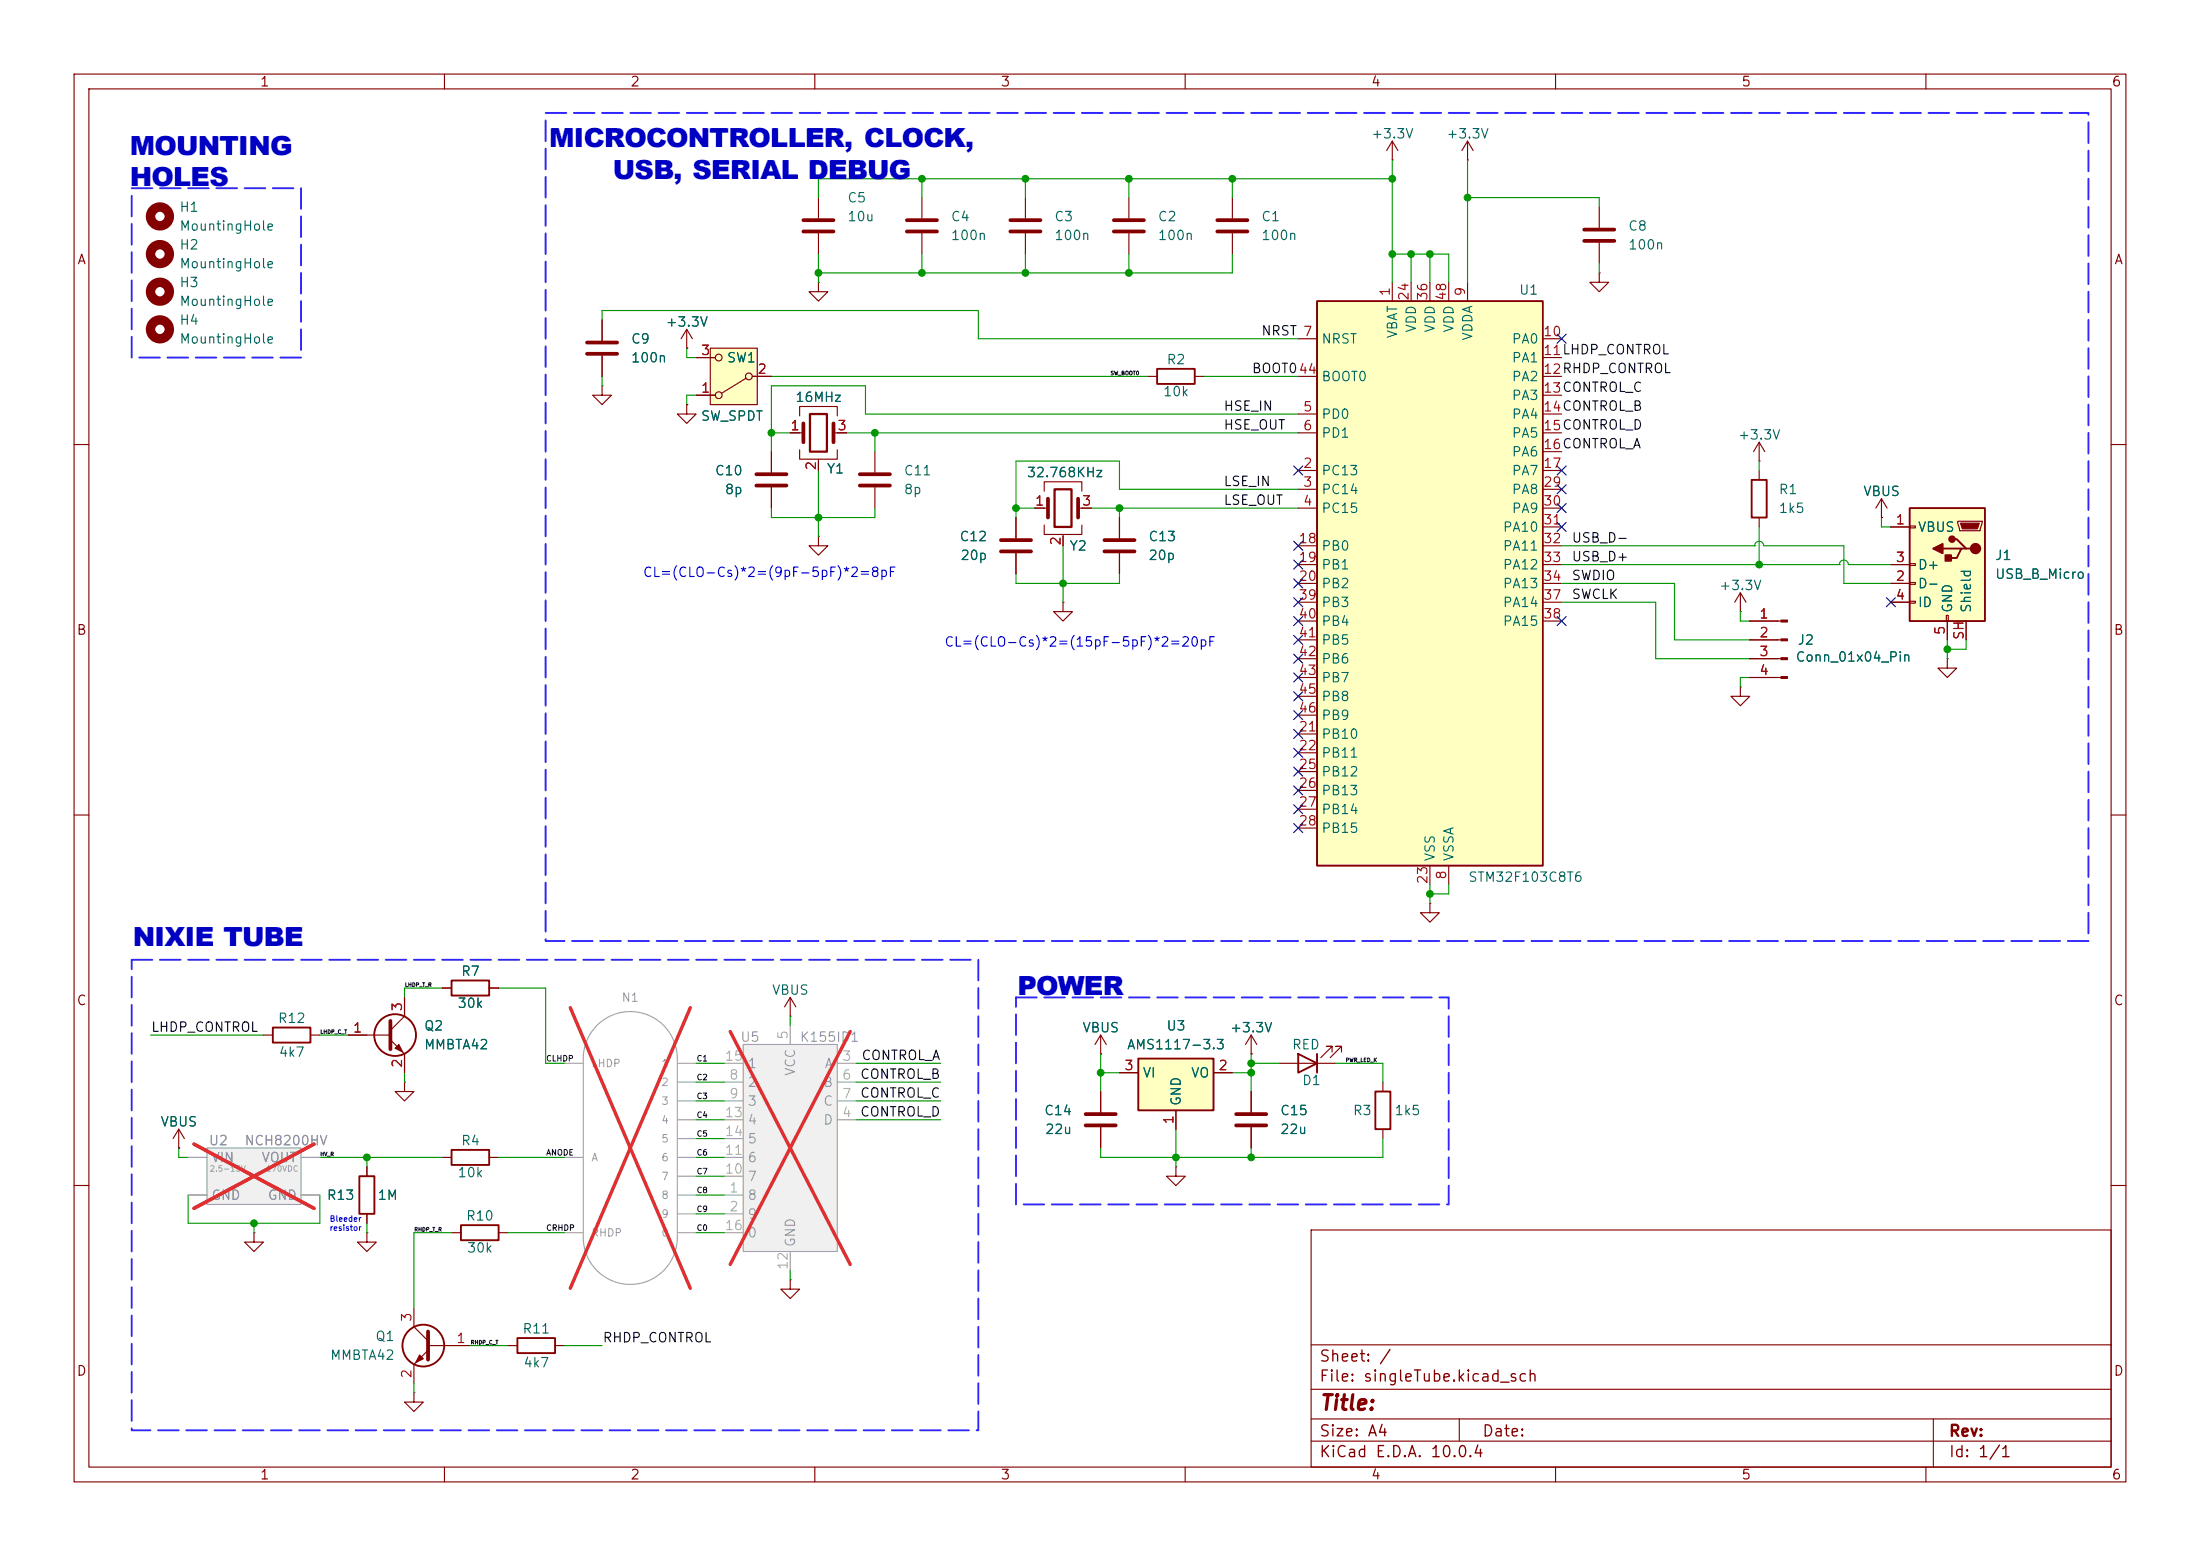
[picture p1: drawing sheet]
<svg xmlns="http://www.w3.org/2000/svg" width="297mm" height="210mm" viewBox="0 0 297 210" stroke-linecap="round" stroke-linejoin="round" font-family="sans-serif">
<g fill="none" stroke="#840000" stroke-width=".15">
<path d="M10 10h277v190h-277zM12 12h273v186h-273zM60 10v2M110 10v2M160 10v2M188 19.1l-.8 1.2M188 19.1l.7 1.2M188 19.1v2.5M198.1 19.1l-.7 1.2M198.1 19.1l.8 1.2M198.1 19.1v2.5M210 10v2"/>
<path d="M260 10v2M110.5 38.1v1.3h1.3l-1.3 1.2-1.3-1.2h1.3M110.5 38.1h.1M110.5 26.7v2.8M110.5 31.5v2.8M138.4 26.7v2.8M138.4 31.5v2.8M152.4 26.7v2.8M152.4 31.5v2.8M166.4 26.7v2.8M166.4 31.5v2.8M188 21.6h.1"/>
<path d="M198.1 21.6h.1M81.3 52.1v1.2h1.2l-1.2 1.3-1.3-1.3h1.3M81.3 52.1h.1M81.3 43.2v2.8M81.3 48v2.8M92.7 54.6v1.3h1.3l-1.3 1.3-1.3-1.3h1.3M92.7 54.6h.1M154.9 50.8h1.3M161.3 50.8h1.3M237.5 59.7l-.8 1.3M237.5 59.7l.8 1.3M237.5 59.7v2.5"/>
<path d="M10 60h2M237.5 62.2h.1M237.5 63.5v1.3M237.5 69.9v1.2M254 69.9h.1M254 67.3l-.8 1.3M254 67.3l.8 1.3M254 67.3v2.6M285 60h2M234.9 82.6h.1M234.9 80l-.7 1.3M234.9 80l.8 1.3"/>
<path d="M234.9 80v2.6M236.2 83.8h4.2M236.2 86.4h4.2M236.2 88.9h4.2M236.2 91.4h4.2M262.9 88.9v1.3h1.3l-1.3 1.2-1.3-1.2h1.3M262.9 88.9h.1M10 110h2M285 110h2M47 139.7h5.7M54.6 134.6v2.6l-1.9 1.9M106.7 137.2h.1"/>
<path d="M106.7 134.6l-.8 1.3M106.7 134.6l.7 1.3M106.7 134.6v2.6M168.9 139.7l-.8 1.3M168.9 139.7l.8 1.3M168.9 139.7v2.5M193 121.9v1.3h1.3l-1.3 1.3-1.2-1.3h1.2M193 121.9h.1M52.7 140.3l1.9 1.9v2.6M168.9 142.2h.1M172.7 143.5h7.6M179.8 142v-.8h-.7h.7l-1.5 1.5"/>
<path d="M181.1 142v-.8h-.8h.8l-1.5 1.5M186.7 146.1v1.2M186.7 152.4v1.3M10 160h2M55.9 176.5v2.6l1.9 1.9M177 166h108v32h-108zM285 160h2M55.9 188v1.2h-1.3l1.3 1.3 1.2-1.3h-1.2M55.9 188h.1M57.8 181.6h5.7M57.8 182.2l-1.9 2v2.5M60 198v2"/>
<path d="M110 198v2M160 198v2M177 194.5h108M177 191.5h108M177 187.5h108M177 181.5h108M197 191.5v3M210 198v2M260 198v2M261 191.5v6.5"/>
</g>
<path d="M108.5 29.7h4M108.5 31.2h4M136.4 29.7h4.1M136.4 31.2h4.1M150.4 29.7h4M150.4 31.2h4M164.3 29.7h4.1M164.3 31.2h4.1M79.2 46.2h4.1M79.2 47.8h4.1M52.7 137.8v3.8M57.8 179.7v3.8" fill="none" stroke="#840000" stroke-width=".51"/>
<g fill="none" stroke="#840000" stroke-width=".25">
<path d="M156.2 49.8h5.1v2h-5.1zM236.5 64.8h2v5.1h-2zM175.3 142.2l2.5 1.3-2.5 1.3zM177.8 142.2v2.6M185.7 147.3h2v5.1h-2z"/>
<circle cx="53.3" cy="139.7" r="2.82"/>
<circle cx="57.1" cy="181.6" r="2.82"/>
</g>
<g fill="#840000" stroke="#840000" stroke-width=".15">
<path d="M53.3 141.5l.5-.5 .6 1z"/>
<path d="M56.6 182.9l.5 .5-1 .5z"/>
<path d="M240.4 83.7h.9v.2h-.9z"/>
<path d="M240.4 86.2h.9v.3h-.9z"/>
<path d="M240.4 88.8h.9v.2h-.9z"/>
<path d="M240.4 91.3h.9v.3h-.9z"/>
</g>
<g fill="none" stroke="#840000" stroke-width="1.3">
<circle cx="21.6" cy="39.4" r="1.27"/>
<circle cx="21.6" cy="29.2" r="1.27"/>
<circle cx="21.6" cy="34.3" r="1.27"/>
<circle cx="21.6" cy="44.4" r="1.27"/>
</g>
<path d="M95.9 47h6.3v7.6h-6.3z" fill="#ffffc2"/>
<g fill="none" stroke="#840000" stroke-width=".15">
<path d="M124.5 26.7v2.8M124.5 31.5v2.8M215.9 36.8v1.3h1.3l-1.3 1.3-1.3-1.3h1.3M215.9 36.8h.1M215.9 27.9v2.8M215.9 32.8v2.8M92.7 47h.1M92.7 44.5l-.8 1.2M92.7 44.5l.8 1.2M92.7 44.5v2.5M94 53.3h2.5M94 48.3h2.5"/>
<path d="M95.9 47h6.3v7.6h-6.3zM100.7 51.1l-3.3 2M101.6 50.8h2.5M104.1 61v2.8M104.1 65.8v2.8M24.1 154.9h.1M24.1 152.4l-.7 1.3M24.1 152.4l.8 1.3M24.1 152.4v2.5M34.3 166.4v1.2h1.3l-1.3 1.3-1.3-1.3h1.3M34.3 166.4h.1"/>
<circle cx="97" cy="48.3" r=".46"/>
<circle cx="97" cy="53.3" r=".46"/>
<circle cx="101.1" cy="50.8" r=".46"/>
</g>
<path d="M122.4 29.7h4.1M122.4 31.2h4.1M213.9 31h4M213.9 32.5h4M102.1 64h4.1M102.1 65.5h4.1" fill="none" stroke="#840000" stroke-width=".51"/>
<path d="M27.9 154.9h12.7v7.7h-12.7z" fill="#f0f0f0"/>
<g fill="none" stroke="#a1a1a1" stroke-width=".15">
<path d="M80.6 138.4a6.4 6.4 0 0 1 6.9-1.4 6.4 6.4 0 0 1 3.9 5.9v24.1a6.3 6.3 0 0 1-6.3 6.4 6.3 6.3 0 0 1-6.4-6.4v-24.1a6.4 6.4 0 0 1 1.9-4.5zM25.4 156.2h2.5M27.9 154.9h12.7v7.7h-12.7zM40.6 156.2h2.6M76.2 156.2h2.5M76.2 143.5h2.5M91.4 156.2h2.6M91.4 143.5h2.6M91.4 146.1h2.6M91.4 148.6h2.6M91.4 151.1h2.6M91.4 153.7h2.6"/>
<path d="M91.4 158.8h2.6M25.4 161.3h2.5M40.6 161.3h2.6M76.2 166.4h2.5M91.4 161.3h2.6M91.4 166.4h2.6M91.4 163.8h2.6"/>
</g>
<path d="M77 136l16.2 37.9M93.2 136l-16.2 37.9M26.2 154.4l16.2 8.7M42.4 154.4l-16.2 8.7" fill="none" stroke="#e12e31" stroke-width=".46"/>
<path d="M48.5 158.8h2v5h-2zM61 155.2h5v2h-5z" fill="none" stroke="#840000" stroke-width=".25"/>
<g fill="none" stroke="#840000" stroke-width=".15">
<path d="M106.7 58.4h1.8M107.9 56.1v-1.2h5.1v1.2M112.5 58.4h1.8M107.9 60.7v1.3h5.1v-1.3M110.5 72.4v1.3h1.3l-1.3 1.2-1.3-1.2h1.3M110.5 72.4h.1M110.5 62v1.5M118.1 61v2.8M118.1 65.8v2.8M49.5 157.5v1.3M54.6 146.1v1.2h-1.3l1.3 1.3 1.3-1.3h-1.3M54.6 146.1h.1"/>
<path d="M59.7 156.2h1.3M66 156.2h1.3M49.5 166.4v1.2h1.3l-1.3 1.3-1.2-1.3h1.2M49.5 166.4h.1M49.5 163.8v1.3"/>
</g>
<path d="M108.5 57.2v2.5M112.5 57.2v2.5M116.1 64h4M116.1 65.5h4" fill="none" stroke="#840000" stroke-width=".51"/>
<path d="M109.3 55.9h2.3v5.1h-2.3z" fill="none" stroke="#840000" stroke-width=".3"/>
<path d="M100.3 141h12.7v27.9h-12.7z" fill="#f0f0f0"/>
<g fill="none" stroke="#a1a1a1" stroke-width=".15">
<path d="M106.7 138.4v2.6M97.8 143.5h2.5M97.8 151.1h2.5M97.8 146.1h2.5M97.8 148.6h2.5M97.8 158.8h2.5M97.8 156.2h2.5M97.8 153.7h2.5M100.3 141h12.7v27.9h-12.7zM113 143.5h2.6M113 151.1h2.6M113 146.1h2.6"/>
<path d="M113 148.6h2.6M97.8 161.3h2.5M97.8 163.8h2.5M97.8 166.4h2.5M106.7 168.9v2.6"/>
</g>
<path d="M98.6 139.2l16.2 31.5M114.8 139.2l-16.2 31.5" fill="none" stroke="#e12e31" stroke-width=".46"/>
<path d="M36.8 138.7h5.1v2h-5.1z" fill="none" stroke="#840000" stroke-width=".25"/>
<path d="M35.6 139.7h1.2M41.9 139.7h1.3" fill="none" stroke="#840000" stroke-width=".15"/>
<path d="M177.8 40.6h30.5v76.2h-30.5z" fill="#ffffc2"/>
<path d="M177.8 40.6h30.5v76.2h-30.5z" fill="none" stroke="#840000" stroke-width=".25"/>
<g fill="none" stroke="#840000" stroke-width=".15">
<path d="M188 38.1v2.5M190.5 38.1v2.5M193 38.1v2.5M195.6 38.1v2.5M198.1 38.1v2.5M175.3 55.9h2.5M175.3 58.4h2.5M175.3 45.7h2.5M175.3 50.8h2.5M208.3 55.9h2.5M208.3 58.4h2.5M208.3 45.7h2.5"/>
<path d="M208.3 48.3h2.5M208.3 50.8h2.5M208.3 53.3h2.5M175.3 63.5h2.5M175.3 66h2.5M175.3 68.6h2.5M175.3 73.7h2.5M175.3 76.2h2.5M175.3 78.7h2.5M208.3 63.5h2.5M208.3 66h2.5M208.3 68.6h2.5"/>
<path d="M208.3 61h2.5M208.3 73.7h2.5M208.3 76.2h2.5M208.3 78.7h2.5M208.3 71.1h2.5M175.3 99.1h2.5M175.3 81.3h2.5M175.3 83.8h2.5M175.3 86.4h2.5M175.3 88.9h2.5M175.3 91.4h2.5M175.3 94h2.5"/>
<path d="M175.3 96.5h2.5M208.3 81.3h2.5M208.3 83.8h2.5M175.3 101.6h2.5M175.3 104.1h2.5M175.3 106.7h2.5M175.3 109.2h2.5M175.3 111.8h2.5M193 116.8v2.6M195.6 116.8v2.6"/>
</g>
<path d="M257.8 68.6h10.2v15.2h-10.2z" fill="#ffffc2"/>
<path d="M257.8 68.6h10.2v15.2h-10.2zM262.3 74h2.5M263.5 72.8h.7l1.2 1.2h.7M265.4 74h-.6l-.6 1.3h-1.3M61 132.3h5v2.1h-5zM62.2 165.4h5.1v2h-5.1zM69.8 180.6h5.1v2h-5.1z" fill="none" stroke="#840000" stroke-width=".25"/>
<g fill="none" stroke="#840000" stroke-width=".15">
<path d="M137.2 69.9v2.7M137.2 74.7v2.8M139.7 68.6h1.8M141 66.3v-1.3h5v1.3M141 70.9v1.2h5v-1.2M143.5 72.1v1.6M145.5 68.6h1.8M151.1 69.9v2.7M151.1 74.7v2.8M255.3 71.1h2.5M255.3 78.7h2.5M255.3 76.2h2.5"/>
<path d="M257.8 71h.8v.2h-.8zM257.8 76.1h.8v.2h-.8zM257.8 78.6h.8v.3h-.8zM264.3 70.4h3.3v.2l-.3 1h-2.8zM143.5 81.3v1.3h1.3l-1.3 1.2-1.3-1.2h1.3M143.5 81.3h.1M234.9 92.7v1.3h1.3l-1.3 1.3-1.2-1.3h1.2M234.9 92.7h.1M255.3 81.3h2.5M257.8 81.2h.8v.2h-.8zM262.8 83.1h.2v.7h-.2zM262.9 83.8v2.6"/>
<path d="M265.4 83.8v2.6M59.7 133.4h1.3M66 133.4h1.3M148.6 139.7v2.5M148.6 139.7l-.8 1.3M148.6 139.7l.8 1.3M148.6 142.2h.1M148.6 147.3v2.8M148.6 152.1v2.8M158.7 157.5v1.3h1.3l-1.3 1.2-1.2-1.2h1.2M158.7 157.5h.1M168.9 147.3v2.8"/>
<path d="M168.9 152.1v2.8M61 166.4h1.2M67.3 166.4h1.3M106.7 172.7v1.3h1.2l-1.2 1.3-1.3-1.3h1.3M106.7 172.7h.1M68.6 181.6h1.2M74.9 181.6h1.3"/>
</g>
<path d="M264.7 70.6h2.5l-.2 .8h-2.1z" fill="#840000" stroke="#840000" stroke-width=".15"/>
<g fill="#840000" stroke="#840000" stroke-width=".25">
<path d="M262.6 74.9h.8v.8h-.8z"/>
<path d="M261 74l1.3-.6v1.3z"/>
<circle cx="266.7" cy="74" r=".63"/>
<circle cx="263.5" cy="72.8" r=".38"/>
</g>
<path d="M135.1 72.9h4.1M135.1 74.4h4.1M141.5 67.3v2.6M145.5 67.3v2.6M149.1 72.9h4.1M149.1 74.4h4.1M146.6 150.4h4M146.6 151.9h4M166.9 150.4h4M166.9 151.9h4" fill="none" stroke="#840000" stroke-width=".51"/>
<path d="M142.4 66h2.3v5.1h-2.3z" fill="none" stroke="#840000" stroke-width=".3"/>
<path d="M153.7 142.9h10.1v7h-10.1z" fill="#ffffc2"/>
<path d="M153.7 142.9h10.1v7h-10.1z" fill="none" stroke="#840000" stroke-width=".25"/>
<g fill="none" stroke="#840000" stroke-width=".15">
<path d="M81.3 43.2v2.8M81.3 48v2.8M92.7 54.6h.1M92.7 47h.1M94 53.3h2.5M94 48.3h2.5M101.6 50.8h2.5M106.7 58.4h1.2M113 58.4h1.3M104.1 61v2.8M104.1 65.8v2.8M110.5 62.2v1.3"/>
<path d="M137.2 69.9v2.7M137.2 74.7v2.8M139.7 68.6h1.3M143.5 72.4v1.3M146 68.6h1.3M151.1 69.9v2.7M151.1 74.7v2.8M254 69.9h.1M255.3 71.1h2.5M255.3 78.7h2.5M255.3 76.2h2.5M236.2 83.8h3.8"/>
<path d="M236.2 86.4h3.8M236.2 88.9h3.8M236.2 91.4h3.8M255.3 81.3h2.5M262.9 83.8v2.6M265.4 83.8v2.6M47 139.7h2.5M54.6 134.6v2.6M59.7 133.4h1.3M66 133.4h1.3M24.1 154.9h.1M49.5 157.5v1.3"/>
<path d="M54.6 142.2v2.6M148.6 142.2h.1M148.6 147.3v2.8M148.6 152.1v2.8M151.1 144.8h2.6M158.7 149.9v2.5M163.8 144.8h2.6M168.9 142.2h.1M168.9 147.3v2.8M168.9 152.1v2.8M49.5 163.8v1.3"/>
</g>
<g fill="none" stroke="#009600" stroke-width=".15">
<path d="M110.5 34.3v3.8M124.5 24.1v2.6M124.5 34.3v2.5M138.4 24.1v2.6M138.4 34.3v2.5M152.4 24.1v2.6M152.4 34.3v2.5M166.4 34.3v2.5h-55.9M166.4 24.1v2.6M188 24.1h-77.5v2.6M188 21.6v16.5M188 34.3h7.6v3.8"/>
<path d="M190.5 34.3v3.8M193 34.3v3.8M198.1 26.7h17.8v1.2M198.1 21.6v16.5M215.9 35.6v1.2M81.3 43.2v-1.3h50.8v3.8h43.2M81.3 50.8v1.3M92.7 47v1.3h1.3M94 53.3h-1.3v1.3M104.1 58.4h2.6M104.1 50.8h50.8M114.3 58.4h61"/>
<path d="M118.1 58.4v2.6M162.6 50.8h12.7M175.3 55.9h-58.5v-3.8h-12.7v8.9M104.1 68.6v1.3h14v-1.3M110.5 63.5v8.9M137.2 77.5v1.2h13.9v-1.2M137.2 68.6h2.5M143.5 73.7v7.6M147.3 68.6h28M151.1 68.6v1.3M175.3 66h-24.2v-3.8h-13.9v7.7M210.8 78.7h15.3v7.7h10.1"/>
<path d="M210.8 76.2h37.5M210.8 73.7h26.1M236.9 73.7h.1M236.9 73.7a.61 .61 0 0 1 .6-.6 .61 .61 0 0 1 .6 .6h10.8v5h6.4M237.5 62.2v1.3M237.5 71.1v5.1M248.3 76.2h.1M248.3 76.2a.61 .61 0 0 1 .6-.6 .61 .61 0 0 1 .6 .6h5.8M254 69.9v1.2h1.3M210.8 81.3h12.7v7.6h12.7M234.9 82.6v1.2h1.3M236.2 91.4h-1.3v1.3"/>
<path d="M262.9 86.4v2.5M265.4 86.4v1.2h-2.5M193 119.4v2.5M195.6 119.4v1.3h-2.6M20.3 139.7h15.3M43.2 139.7h3.8M59.7 133.4h-5.1v1.2M67.3 133.4h6.4v10.1h2.5M106.7 137.2v1.2M24.1 154.9v1.3h1.3M43.2 156.2h16.5M49.5 156.2v1.3"/>
<path d="M54.6 144.8v1.3M67.3 156.2h8.9M94 156.2h3.8M94 143.5h3.8M94 148.6h3.8M94 146.1h3.8M94 158.8h3.8M94 151.1h3.8M94 153.7h3.8M115.6 143.5h11.4M115.6 148.6h11.4M115.6 146.1h11.4"/>
<path d="M115.6 151.1h11.4M148.6 142.2v5.1M148.6 144.8h2.5M158.7 152.4v5.1M166.4 144.8h2.5M168.9 143.5h3.8M168.9 142.2v5.1M168.9 154.9v1.3M180.3 143.5h6.4v2.6M186.7 153.7v2.5h-38.1v-1.3M25.4 161.3v3.8h17.8v-3.8M34.3 165.1v1.3"/>
<path d="M49.5 165.1v1.3M61 166.4h-5.1v10.1M68.6 166.4h7.6M94 166.4h3.8M94 161.3h3.8M94 163.8h3.8M106.7 171.5v1.2M55.9 186.7v1.3M63.5 181.6h5.1M76.2 181.6h5.1"/>
</g>
<g fill="none" stroke="#000084" stroke-width=".15">
<path d="M210.2 45.1l1.2 1.2M211.4 45.1l-1.2 1.2M174.7 78.1l1.2 1.2M174.7 73.1l1.2 1.2M174.7 75.6l1.2 1.2M174.7 62.9l1.2 1.2M175.9 78.1l-1.2 1.2M175.9 73.1l-1.2 1.2M175.9 75.6l-1.2 1.2M175.9 62.9l-1.2 1.2M210.2 68l1.2 1.2M210.2 62.9l1.2 1.2"/>
<path d="M210.2 65.4l1.2 1.2M210.2 70.5l1.2 1.2M211.4 62.9l-1.2 1.2M211.4 68l-1.2 1.2M211.4 65.4l-1.2 1.2M211.4 70.5l-1.2 1.2M174.7 80.7l1.2 1.2M174.7 83.2l1.2 1.2M174.7 93.4l1.2 1.2M174.7 90.8l1.2 1.2M174.7 95.9l1.2 1.2M174.7 98.5l1.2 1.2"/>
<path d="M174.7 88.3l1.2 1.2M174.7 85.8l1.2 1.2M175.9 80.7l-1.2 1.2M175.9 83.2l-1.2 1.2M175.9 93.4l-1.2 1.2M175.9 90.8l-1.2 1.2M175.9 95.9l-1.2 1.2M175.9 98.5l-1.2 1.2M175.9 88.3l-1.2 1.2M175.9 85.8l-1.2 1.2M210.2 83.2l1.2 1.2M211.4 83.2l-1.2 1.2"/>
<path d="M254.7 80.7l1.2 1.2M255.9 80.7l-1.2 1.2M174.7 101l1.2 1.2M174.7 111.2l1.2 1.2M174.7 106.1l1.2 1.2M174.7 103.5l1.2 1.2M174.7 108.6l1.2 1.2M175.9 103.5l-1.2 1.2M175.9 101l-1.2 1.2M175.9 111.2l-1.2 1.2M175.9 106.1l-1.2 1.2M175.9 108.6l-1.2 1.2"/>
</g>
<path d="M73.7 15.2h208.2v111.8h-208.2zM17.8 25.4h22.8v22.9h-22.8zM17.8 129.5h114.3v63.5h-114.3zM137.2 134.6h58.4v28h-58.4z" fill="none" stroke="#2f25ff" stroke-width=".25" stroke-dasharray="2.8 1"/>
<path d="M25.4 156.2h2.5M40.6 156.2h2.6M25.4 161.3h2.5M40.6 161.3h2.6" fill="none" stroke="#a1a1a1" stroke-width=".15"/>
<path d="M26.2 154.4l16.2 8.7M42.4 154.4l-16.2 8.7" fill="none" stroke="#e12e31" stroke-width=".46"/>
<g fill="#009600" stroke="#009600" stroke-width=".14">
<circle cx="110.5" cy="69.9" r=".46"/>
<circle cx="34.3" cy="165.1" r=".46"/>
<circle cx="49.5" cy="156.2" r=".46"/>
<circle cx="148.6" cy="144.8" r=".46"/>
<circle cx="124.5" cy="24.1" r=".46"/>
<circle cx="104.1" cy="58.4" r=".46"/>
<circle cx="138.4" cy="24.1" r=".46"/>
<circle cx="138.4" cy="36.8" r=".46"/>
<circle cx="118.1" cy="58.4" r=".46"/>
<circle cx="110.5" cy="36.8" r=".46"/>
<circle cx="124.5" cy="36.8" r=".46"/>
<circle cx="137.2" cy="68.6" r=".46"/>
<circle cx="151.1" cy="68.6" r=".46"/>
<circle cx="193" cy="120.7" r=".46"/>
<circle cx="262.9" cy="87.6" r=".46"/>
<circle cx="237.5" cy="76.2" r=".46"/>
<circle cx="143.5" cy="78.7" r=".46"/>
<circle cx="152.4" cy="36.8" r=".46"/>
<circle cx="190.5" cy="34.3" r=".46"/>
<circle cx="166.4" cy="24.1" r=".46"/>
<circle cx="188" cy="34.3" r=".46"/>
<circle cx="152.4" cy="24.1" r=".46"/>
<circle cx="188" cy="24.1" r=".46"/>
<circle cx="168.9" cy="143.5" r=".46"/>
<circle cx="168.9" cy="144.8" r=".46"/>
<circle cx="168.9" cy="156.2" r=".46"/>
<circle cx="158.7" cy="156.2" r=".46"/>
<circle cx="198.1" cy="26.7" r=".46"/>
<circle cx="193" cy="34.3" r=".46"/>
</g>
<g font-size="3.5" fill="#0000c2">
<text x="17.5" y="20.9">MOUNTING</text>
<text x="74.1" y="19.9">MICROCONTROLLER, CLOCK,</text>
<text x="17.5" y="25.1">HOLES</text>
<text x="82.7" y="24.1">USB, SERIAL DEBUG</text>
<text x="17.9" y="127.7">NIXIE TUBE</text>
<text x="137.3" y="134.3">POWER</text>
</g>
<text font-size="2" fill="#840000" x="178" y="190.8">Title:</text>
<g font-size="1.5" fill="#840000">
<text x="178" y="184.2">Sheet: /</text>
<text x="178" y="186.9">File: singleTube.kicad_sch</text>
<text x="178" y="197.1">KiCad E.D.A. 10.0.4</text>
<text x="178" y="194.3">Size: A4</text>
<text x="200" y="194.3">Date:</text>
<text x="263" y="194.3">Rev:</text>
<text x="263" y="197.1">Id: 1/1</text>
</g>
<g font-size="1.3" fill="#840000">
<text x="35" y="12">1</text>
<text x="85" y="12">2</text>
<text x="135" y="12">3</text>
<text x="185" y="12">4</text>
<text x="235" y="12">5</text>
<text x="285" y="12">6</text>
<text x="10.3" y="36">A</text>
<text x="285.3" y="36">A</text>
<text x="10.3" y="86">B</text>
<text x="285.3" y="86">B</text>
<text x="10.3" y="136">C</text>
<text x="285.3" y="136">C</text>
<text x="10.3" y="186">D</text>
<text x="285.3" y="186">D</text>
<text x="35" y="200">1</text>
<text x="85" y="200">2</text>
<text x="135" y="200">3</text>
<text x="185" y="200">4</text>
<text x="235" y="200">5</text>
<text x="285" y="200">6</text>
</g>
<g font-size="1.3" fill="#006464">
<text x="185" y="19">+3.3V</text>
<text x="195.2" y="19">+3.3V</text>
<text x="24.1" y="28.9">H1</text>
<text x="114.3" y="27.6">C5</text>
<text x="24.1" y="31.5">MountingHole</text>
<text x="24.1" y="34">H2</text>
<text x="114.3" y="30.2">10u</text>
<text x="128.3" y="30.2">C4</text>
<text x="128.3" y="32.7">100n</text>
<text x="142.2" y="30.2">C3</text>
<text x="142.2" y="32.7">100n</text>
<text x="156.2" y="30.2">C2</text>
<text x="156.2" y="32.7">100n</text>
<text x="170.2" y="30.2">C1</text>
<text x="170.2" y="32.7">100n</text>
<text x="219.7" y="31.5">C8</text>
<text x="219.7" y="34">100n</text>
<text x="24.1" y="39.1">H3</text>
<text x="24.1" y="41.6">MountingHole</text>
<text x="24.1" y="36.5">MountingHole</text>
<text x="205" y="40.1">U1</text>
<text x="24.1" y="44.2">H4</text>
<text x="24.1" y="46.7">MountingHole</text>
<text x="85.1" y="46.7">C9</text>
<text x="89.8" y="44.4">+3.3V</text>
<text x="178.3" y="46.7">NRST</text>
<text x="188.9" y="45.8" transform="rotate(-90 188.9 45.8)">VBAT</text>
<text x="191.5" y="45" transform="rotate(-90 191.5 45)">VDD</text>
<text x="194" y="45" transform="rotate(-90 194 45)">VDD</text>
<text x="196.6" y="45" transform="rotate(-90 196.6 45)">VDD</text>
<text x="199.1" y="46.1" transform="rotate(-90 199.1 46.1)">VDDA</text>
<text x="204" y="46.7">PA0</text>
<text x="85.1" y="49.2">100n</text>
<text x="98" y="49.2">SW1</text>
<text x="156.9" y="53.8">10k</text>
<text x="157.4" y="49.5">R2</text>
<text x="178.3" y="51.8">BOOT0</text>
<text x="204" y="49.2">PA1</text>
<text x="204" y="51.8">PA2</text>
<text x="94.5" y="57.1">SW_SPDT</text>
<text x="107.3" y="54.6">16MHz</text>
<text x="178.3" y="56.9">PD0</text>
<text x="178.3" y="59.4">PD1</text>
<text x="204" y="54.3">PA3</text>
<text x="204" y="56.9">PA4</text>
<text x="204" y="59.4">PA5</text>
<text x="234.5" y="59.6">+3.3V</text>
<text x="96.4" y="64.5">C10</text>
<text x="111.5" y="64.2">Y1</text>
<text x="121.9" y="64.5">C11</text>
<text x="138.5" y="64.7">32.768KHz</text>
<text x="178.3" y="64.5">PC13</text>
<text x="204" y="61.9">PA6</text>
<text x="204" y="64.5">PA7</text>
<text x="97.8" y="67">8p</text>
<text x="121.9" y="67">8p</text>
<text x="178.3" y="67">PC14</text>
<text x="178.3" y="69.6">PC15</text>
<text x="204" y="67">PA8</text>
<text x="204" y="69.6">PA9</text>
<text x="240" y="67">R1</text>
<text x="240" y="69.6">1k5</text>
<text x="251.4" y="67.3">VBUS</text>
<text x="129.4" y="73.4">C12</text>
<text x="129.6" y="75.9">20p</text>
<text x="144.3" y="74.6">Y2</text>
<text x="154.9" y="73.4">C13</text>
<text x="154.9" y="75.9">20p</text>
<text x="178.3" y="74.6">PB0</text>
<text x="178.3" y="77.2">PB1</text>
<text x="202.8" y="72.1">PA10</text>
<text x="202.8" y="74.6">PA11</text>
<text x="202.8" y="77.2">PA12</text>
<text x="258.8" y="72.1">VBUS</text>
<text x="258.8" y="77.2">D+</text>
<text x="269.2" y="75.9">J1</text>
<text x="178.3" y="79.7">PB2</text>
<text x="178.3" y="82.3">PB3</text>
<text x="202.8" y="79.7">PA13</text>
<text x="202.8" y="82.3">PA14</text>
<text x="232" y="80">+3.3V</text>
<text x="258.8" y="79.7">D-</text>
<text x="258.8" y="82.3">ID</text>
<text x="263.9" y="82.8" transform="rotate(-90 263.9 82.8)">GND</text>
<text x="266.4" y="82.8" transform="rotate(-90 266.4 82.8)">Shield</text>
<text x="269.2" y="78.4">USB_B_Micro</text>
<text x="178.3" y="84.8">PB4</text>
<text x="178.3" y="87.3">PB5</text>
<text x="178.3" y="89.9">PB6</text>
<text x="202.8" y="84.8">PA15</text>
<text x="242.3" y="89.6">Conn_01x04_Pin</text>
<text x="242.6" y="87.3">J2</text>
<text x="178.3" y="92.4">PB7</text>
<text x="178.3" y="95">PB8</text>
<text x="178.3" y="100">PB10</text>
<text x="178.3" y="97.5">PB9</text>
<text x="178.3" y="102.6">PB11</text>
<text x="178.3" y="105.1">PB12</text>
<text x="178.3" y="107.7">PB13</text>
<text x="178.3" y="110.2">PB14</text>
<text x="178.3" y="112.7">PB15</text>
<text x="194" y="116.3" transform="rotate(-90 194 116.3)">VSS</text>
<text x="196.6" y="116.3" transform="rotate(-90 196.6 116.3)">VSSA</text>
<text x="198.1" y="119.3">STM32F103C8T6</text>
<text x="61.7" y="136.4">30k</text>
<text x="62.2" y="132">R7</text>
<text x="104.1" y="134.6">VBUS</text>
<text x="37.4" y="138.4">R12</text>
<text x="37.5" y="143">4k7</text>
<text x="57.2" y="139.4">Q2</text>
<text x="57.2" y="141.9">MMBTA42</text>
<text x="146" y="139.7">VBUS</text>
<text x="152.1" y="141.9">AMS1117-3.3</text>
<text x="157.4" y="139.4">U3</text>
<text x="166" y="139.7">+3.3V</text>
<text x="174.3" y="141.9">RED</text>
<text x="154.2" y="145.8">VI</text>
<text x="159.7" y="149.4" transform="rotate(-90 159.7 149.4)">GND</text>
<text x="160.7" y="145.8">VO</text>
<text x="175.7" y="146.8">D1</text>
<text x="21.6" y="152.4">VBUS</text>
<text x="62.2" y="154.9">R4</text>
<text x="140.9" y="150.8">C14</text>
<text x="141" y="153.4">22u</text>
<text x="172.7" y="150.8">C15</text>
<text x="172.7" y="153.4">22u</text>
<text x="182.6" y="150.8">R3</text>
<text x="188.2" y="150.8">1k5</text>
<text x="61.7" y="159.2">10k</text>
<text x="44" y="162.3">R13</text>
<text x="50.9" y="162.3">1M</text>
<text x="62.8" y="165.1">R10</text>
<text x="62.9" y="169.4">30k</text>
<text x="44.5" y="183.9">MMBTA42</text>
<text x="50.6" y="181.3">Q1</text>
<text x="70.4" y="180.3">R11</text>
<text x="70.6" y="184.9">4k7</text>
</g>
<g font-size="1.3" fill="#a90000">
<text x="187.9" y="40.1" transform="rotate(-90 187.9 40.1)">1</text>
<text x="190.5" y="40.7" transform="rotate(-90 190.5 40.7)">24</text>
<text x="193" y="40.7" transform="rotate(-90 193 40.7)">36</text>
<text x="195.6" y="40.7" transform="rotate(-90 195.6 40.7)">48</text>
<text x="198.1" y="40.1" transform="rotate(-90 198.1 40.1)">9</text>
<text x="208.2" y="45.7">10</text>
<text x="94.5" y="53.3">1</text>
<text x="94.5" y="48.2">3</text>
<text x="102.2" y="50.8">2</text>
<text x="208.2" y="48.2">11LHDP_CONTROL</text>
<text x="208.2" y="50.8">12RHDP_CONTROL</text>
<text x="208.2" y="53.3">13CONTROL_C</text>
<text x="106.6" y="58.4">1</text>
<text x="113" y="58.4">3</text>
<text x="175.8" y="55.9">5</text>
<text x="175.8" y="58.4">6</text>
<text x="208.2" y="55.9">14CONTROL_B</text>
<text x="208.2" y="58.4">15CONTROL_D</text>
<text x="110.5" y="63.6" transform="rotate(-90 110.5 63.6)">2</text>
<text x="175.8" y="63.5">2</text>
<text x="208.2" y="60.9">16CONTROL_A</text>
<text x="208.2" y="63.5">17</text>
<text x="139.6" y="68.6">1</text>
<text x="146" y="68.6">3</text>
<text x="175.8" y="66">3</text>
<text x="175.8" y="68.6">4</text>
<text x="208.2" y="66">29</text>
<text x="208.2" y="68.6">30</text>
<text x="208.2" y="71.1">31</text>
<text x="255.8" y="71.1">1</text>
<text x="143.5" y="73.7" transform="rotate(-90 143.5 73.7)">2</text>
<text x="175.2" y="73.6">18</text>
<text x="175.2" y="76.2">19</text>
<text x="208.2" y="73.6">32</text>
<text x="208.2" y="76.2">33</text>
<text x="255.8" y="76.2">3</text>
<text x="175.2" y="78.7">20</text>
<text x="175.2" y="81.3">39</text>
<text x="175.2" y="83.8">40</text>
<text x="208.2" y="78.7">34</text>
<text x="208.2" y="81.3">37</text>
<text x="208.2" y="83.8">38</text>
<text x="237.4" y="83.8">1</text>
<text x="255.8" y="78.7">2</text>
<text x="255.8" y="81.3">4</text>
<text x="175.2" y="86.3">41</text>
<text x="175.2" y="88.9">42</text>
<text x="237.4" y="86.3">2</text>
<text x="237.4" y="88.9">3</text>
<text x="262.9" y="85.8" transform="rotate(-90 262.9 85.8)">5</text>
<text x="265.4" y="86.5" transform="rotate(-90 265.4 86.5)">SH</text>
<text x="175.2" y="91.4">43</text>
<text x="175.2" y="94">45</text>
<text x="237.4" y="91.4">4</text>
<text x="175.2" y="99">21</text>
<text x="175.2" y="101.6">22</text>
<text x="175.2" y="96.5">46</text>
<text x="175.2" y="104.1">25</text>
<text x="175.2" y="106.7">26</text>
<text x="175.2" y="109.2">27</text>
<text x="175.2" y="111.7">28</text>
<text x="193" y="119.4" transform="rotate(-90 193 119.4)">23</text>
<text x="195.6" y="118.8" transform="rotate(-90 195.6 118.8)">8</text>
<text x="54.6" y="136.6" transform="rotate(-90 54.6 136.6)">3</text>
<text x="47.6" y="139.7">1</text>
<text x="54.6" y="144.2" transform="rotate(-90 54.6 144.2)">2</text>
<text x="151.7" y="144.8">3</text>
<text x="164.4" y="144.8">2</text>
<text x="158.7" y="151.8" transform="rotate(-90 158.7 151.8)">1</text>
<text x="55.9" y="178.5" transform="rotate(-90 55.9 178.5)">3</text>
<text x="61.5" y="181.6">1</text>
<text x="55.9" y="186.1" transform="rotate(-90 55.9 186.1)">2</text>
</g>
<g font-size="1.3" fill="#0f0f0f">
<text x="170.2" y="45.6">NRST 7</text>
<text x="168.9" y="50.7">BOOT044</text>
<text x="165.1" y="55.8">HSE_IN</text>
<text x="165.1" y="58.3">HSE_OUT</text>
<text x="165.1" y="65.9">LSE_IN</text>
<text x="165.1" y="68.5">LSE_OUT</text>
<text x="212.1" y="76.1">USB_D+</text>
<text x="212.1" y="73.5">USB_D-</text>
<text x="212.1" y="78.6">SWDIO</text>
<text x="212.1" y="81.2">SWCLK</text>
<text x="20.3" y="139.6">LHDP_CONTROL</text>
<text x="116.2" y="143.4">CONTROL_A</text>
<text x="116" y="145.9">CONTROL_B</text>
<text x="116" y="148.5">CONTROL_C</text>
<text x="116" y="151">CONTROL_D</text>
<text x="81.3" y="181.5">RHDP_CONTROL</text>
</g>
<g font-size="1.3" fill="#0000c2">
<text x="86.7" y="78.2">CL=(CLO-Cs)*2=(9pF-5pF)*2=8pF</text>
<text x="127.4" y="87.6">CL=(CLO-Cs)*2=(15pF-5pF)*2=20pF</text>
</g>
<g font-size="1.3" fill="#aaa">
<text x="97.7" y="143.5">15</text>
<text x="106.7" y="140.4" transform="rotate(-90 106.7 140.4)">5</text>
<text x="113.6" y="143.5">3</text>
<text x="98.4" y="146">8</text>
<text x="98.4" y="148.6">9</text>
<text x="113.6" y="146">6</text>
<text x="113.6" y="148.6">7</text>
<text x="97.7" y="151.1">13</text>
<text x="97.7" y="153.6">14</text>
<text x="113.6" y="151.1">4</text>
<text x="97.7" y="158.7">10</text>
<text x="97.7" y="156.2">11</text>
<text x="98.4" y="161.3">1</text>
<text x="97.7" y="166.3">16</text>
<text x="98.4" y="163.8">2</text>
<text x="106.7" y="171.5" transform="rotate(-90 106.7 171.5)">12</text>
</g>
<g font-size="1.3" fill="#989898">
<text x="99.9" y="140.9">U5</text>
<text x="107.9" y="140.9">K155ID1</text>
<text x="100.8" y="147">2</text>
<text x="100.8" y="149.6">3</text>
<text x="100.8" y="144.5">1</text>
<text x="107.7" y="145.3" transform="rotate(-90 107.7 145.3)">VCC</text>
<text x="111" y="147">B</text>
<text x="111" y="149.6">C</text>
<text x="111.2" y="144.5">A</text>
<text x="28.1" y="154.9">U2</text>
<text x="32.9" y="154.9">NCH8200HV</text>
<text x="100.8" y="152.1">4</text>
<text x="100.8" y="154.6">5</text>
<text x="111" y="152.1">D</text>
<text x="28.4" y="157.2">VIN</text>
<text x="35.2" y="157.2">VOUT</text>
<text x="100.8" y="159.7">7</text>
<text x="100.8" y="157.2">6</text>
<text x="28.4" y="162.3">GND</text>
<text x="36.1" y="162.3">GND</text>
<text x="100.8" y="162.3">8</text>
<text x="100.8" y="164.8">9</text>
<text x="100.8" y="167.3">0</text>
<text x="107.7" y="168.4" transform="rotate(-90 107.7 168.4)">GND</text>
</g>
<text font-size="1.1" fill="#989898" x="83.8" y="135.5">N1</text>
<g font-size="1" fill="#989898">
<text x="79.8" y="144.3">LHDP</text>
<text x="89.2" y="144.3">1</text>
<text x="89.2" y="146.8">2</text>
<text x="89.2" y="149.4">3</text>
<text x="89.2" y="151.9">4</text>
<text x="89.2" y="154.4">5</text>
<text x="79.8" y="157">A</text>
<text x="89.2" y="157">6</text>
<text x="89.2" y="159.5">7</text>
<text x="79.8" y="167.1">RHDP</text>
<text x="89.2" y="167.1">0</text>
<text x="89.2" y="162.1">8</text>
<text x="89.2" y="164.6">9</text>
</g>
<g font-size=".8" fill="#0f0f0f">
<text x="73.7" y="143.4">CLHDP</text>
<text x="94" y="143.4">C1</text>
<text x="94" y="148.5">C3</text>
<text x="94" y="146">C2</text>
<text x="94" y="153.6">C5</text>
<text x="94" y="151.1">C4</text>
<text x="73.7" y="156.1">ANODE</text>
<text x="94" y="156.1">C6</text>
<text x="94" y="158.7">C7</text>
<text x="94" y="161.2">C8</text>
<text x="73.7" y="166.3">CRHDP</text>
<text x="94" y="163.8">C9</text>
<text x="94" y="166.3">C0</text>
</g>
<g font-size=".8" fill="#a1a1a1">
<text x="28.2" y="158.3">2.5-15V</text>
<text x="35.9" y="158.3">170VDC</text>
</g>
<g font-size=".8" fill="#0000c2">
<text x="44.4" y="166.3">resistor</text>
<text x="44.4" y="165.1">Bleeder</text>
</g>
<g font-size=".5" fill="#0f0f0f">
<text x="149.9" y="50.8">SW_BOOT0</text>
<text x="54.6" y="133.3">LHDP_T_R</text>
<text x="43.2" y="139.7">LHDP_C_T</text>
<text x="181.6" y="143.5">PWR_LED_K</text>
<text x="43.2" y="156.2">HV_R</text>
<text x="55.9" y="166.3">RHDP_T_R</text>
<text x="63.5" y="181.6">RHDP_C_T</text>
</g>
</svg>
